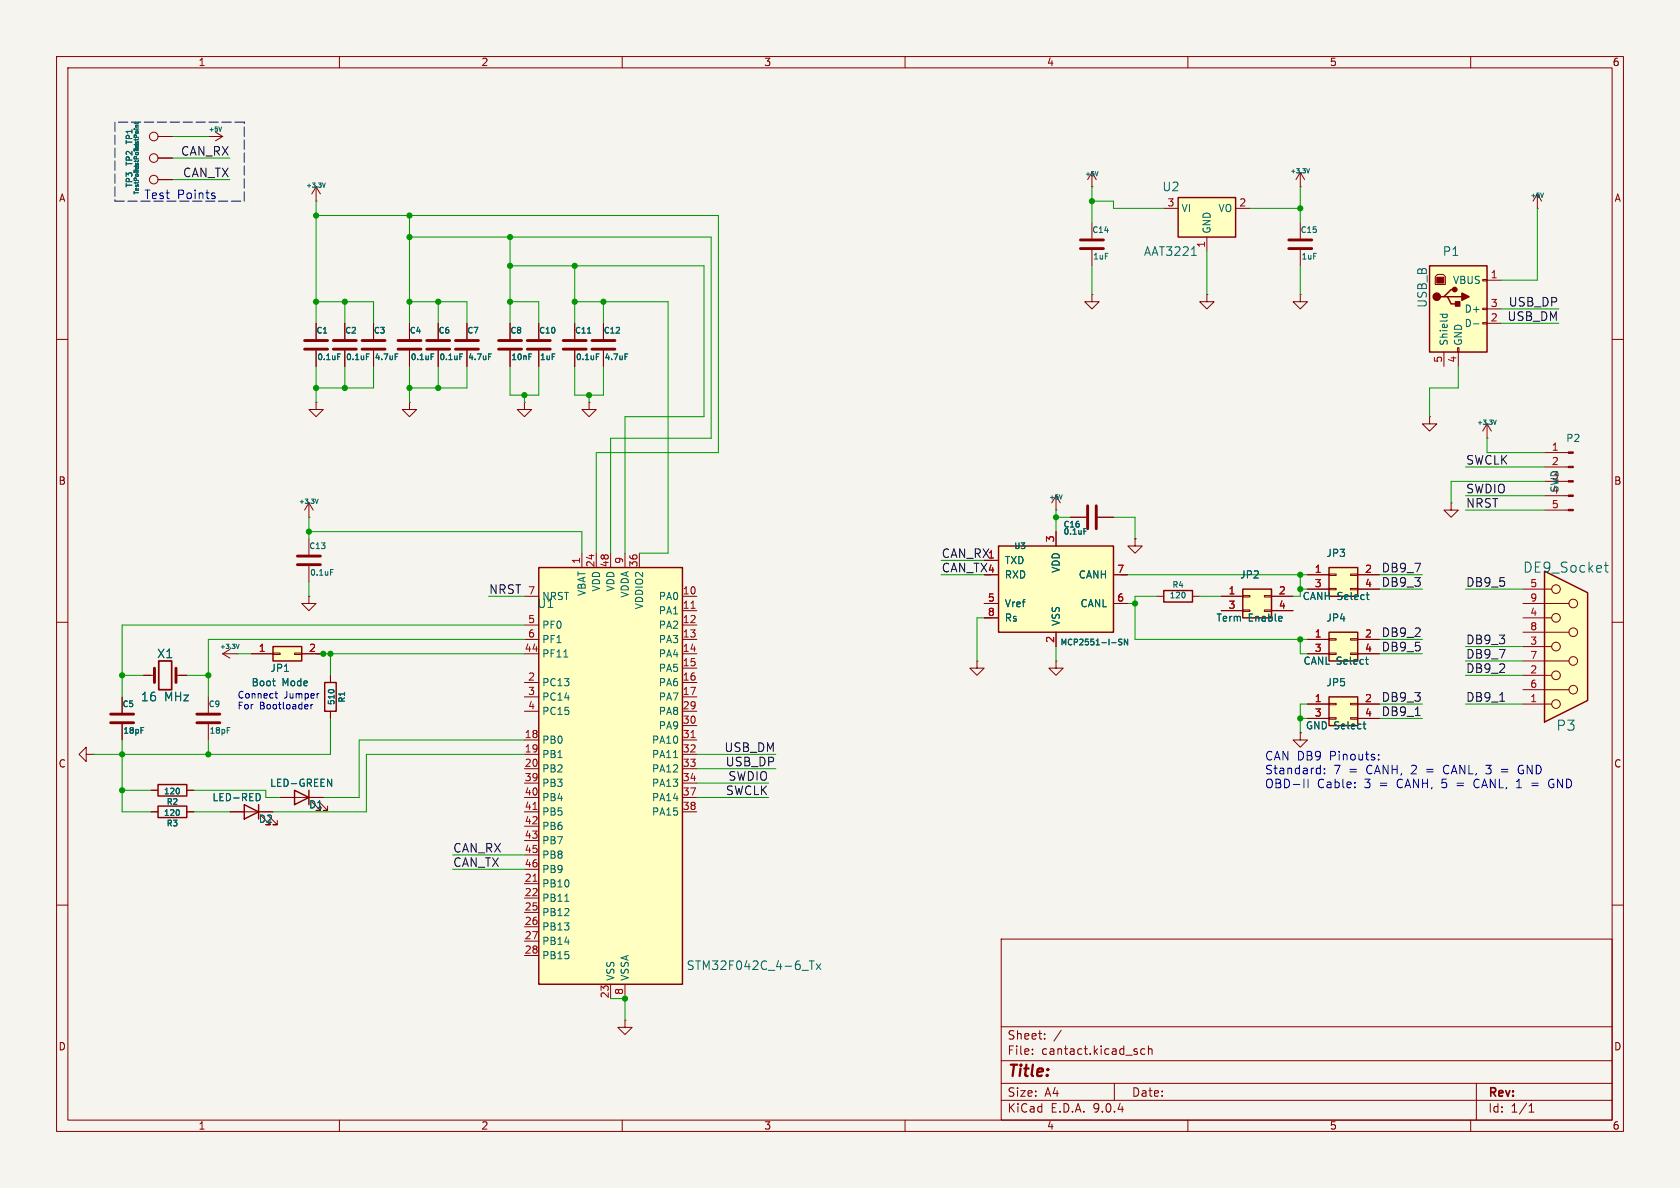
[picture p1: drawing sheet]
<svg xmlns="http://www.w3.org/2000/svg" width="297mm" height="210mm" viewBox="0 0 297 210" stroke-linecap="round" stroke-linejoin="round" font-family="sans-serif">
<path d="M0 0h297v210h-297z" fill="#f5f4ef" stroke="#f5f4ef" stroke-width=".18"/>
<g fill="none" stroke="#840000" stroke-width=".18">
<path d="M10 10h277v190h-277zM12 12h273v186h-273zM60 10v2M110 10v2M160 10v2M210 10v2M260 10v2M10 60h2M285 60h2M10 110h2M285 110h2M10 160h2"/>
<path d="M177 166h108v32h-108zM285 160h2M60 198v2M110 198v2M160 198v2M177 194.5h108M177 191.5h108M177 187.5h108M177 181.5h108M182.5 186.3v.1M182.5 185.5v.1M184.7 183.6v.1"/>
<path d="M184.7 182.8v.1M187.6 182.1l-1.3 2M197 191.5v3M202.4 185.5l-.4-.1-.3 .3v.4l.1 .2h.6M203 185.5l.2-.1 .4 .1 .1 .9M203 184.9v1.5M210 198v2M260 198v2M261 191.5v6.5M270.3 196.6h.9M270.3 195.5l.4-.4v1.5"/>
</g>
<path d="M234.9 111.8h5.1v5h-5.1z" fill="#ffffc2"/>
<path d="M234.9 111.8h5.1v5h-5.1z" fill="none" stroke="#840000" stroke-width=".25"/>
<g fill="none" stroke="#840000" stroke-width=".18">
<path d="M61 57.2v2.7M66 57.2v2.7M82.5 57.2v2.7M90.2 57.2v2.7M95.2 57.2v2.7M101.6 57.2v2.7M106.7 57.2v2.7M61 62v2.8M66 62v2.8M82.5 62v2.8M90.2 62v2.8M92.7 71.1v1.3h1.3l-1.3 1.3-1.3-1.3h1.3"/>
<path d="M92.7 71.1h.1M95.2 62v2.8M101.6 62v2.8M104.1 71.1v1.3h1.3l-1.3 1.3-1.2-1.3h1.2M104.1 71.1h.1M106.7 62v2.8M231.1 113h3.8M231.1 115.6h3.8M234.9 112.9h1.3v.3h-1.3zM234.9 115.4h1.3v.3h-1.3zM238.8 112.9h1.2v.3h-1.2zM238.8 115.4h1.2v.3h-1.2z"/>
<path d="M240 113h3.8M240 115.6h3.8"/>
</g>
<path d="M103.9 58.9h.5M64.8 62.6h.5M69.9 62.6h.4M86.4 62.6h.5M93.5 62.6h.5M105.4 62.6h.5M110.5 62.6h.5M241.4 116.6h.5M241.6 117.4h.3" fill="none" stroke="#006464" stroke-width=".18"/>
<g fill="none" stroke="#840000" stroke-width=".51">
<path d="M58.9 60.2h4.1M58.9 61.7h4.1M64 60.2h4.1M64 61.7h4.1M80.5 60.2h4.1M80.5 61.7h4.1M88.1 60.2h4.1M88.1 61.7h4.1M93.2 60.2h4.1M93.2 61.7h4.1M99.6 60.2h4M99.6 61.7h4"/>
<path d="M104.6 60.2h4.1M104.6 61.7h4.1"/>
</g>
<path d="M273 101l7.7 3.8v19l-7.7 3.8z" fill="#ffffc2"/>
<path d="M273 101l7.7 3.8v19l-7.7 3.8z" fill="none" stroke="#840000" stroke-width=".25"/>
<g fill="none" stroke="#840000" stroke-width=".18">
<path d="M269.2 119.4h5.1M269.2 116.8h8.2M269.2 114.3h5.1M269.2 111.8h8.2M269.2 109.2h5.1M269.2 106.7h8.2M269.2 104.1h5.1M269.2 124.5h5.1M269.2 121.9h8.2"/>
<circle cx="275.1" cy="119.4" r=".76"/>
<circle cx="275.1" cy="114.3" r=".76"/>
<circle cx="275.1" cy="104.1" r=".76"/>
<circle cx="275.1" cy="109.2" r=".76"/>
<circle cx="278.1" cy="116.8" r=".76"/>
<circle cx="278.1" cy="106.7" r=".76"/>
<circle cx="278.1" cy="111.8" r=".76"/>
<circle cx="275.1" cy="124.5" r=".76"/>
<circle cx="278.1" cy="121.9" r=".76"/>
</g>
<path d="M283.6 100h.7M283.9 99.4v1.5l.1 .2h.3" fill="none" stroke="#006464" stroke-width=".18"/>
<path d="M234.9 123.2h5.1v5.1h-5.1z" fill="#ffffc2"/>
<path d="M234.9 123.2h5.1v5.1h-5.1z" fill="none" stroke="#840000" stroke-width=".25"/>
<g fill="none" stroke="#840000" stroke-width=".18">
<path d="M77.5 57.2v2.7M77.5 62v2.8M172.7 116.8v1.3h1.3l-1.3 1.3-1.3-1.3h1.3M172.7 116.8h.1M186.7 116.8v1.3h1.3l-1.3 1.3-1.3-1.3h1.3M186.7 116.8h.1M231.1 124.5h3.8M231.1 127h3.8M234.9 124.3h1.3v.3h-1.3zM234.9 126.9h1.3v.2h-1.3zM238.8 124.3h1.2v.3h-1.2zM238.8 126.9h1.2v.2h-1.2z"/>
<path d="M240 124.5h3.8M240 127h3.8"/>
</g>
<path d="M81.3 62.6h.5M241 128h.5M241.2 128.8h.3" fill="none" stroke="#006464" stroke-width=".18"/>
<path d="M75.4 60.2h4.1M75.4 61.7h4.1" fill="none" stroke="#840000" stroke-width=".51"/>
<path d="M95.2 100.3h25.4v73.7h-25.4z" fill="#ffffc2"/>
<path d="M95.2 100.3h25.4v73.7h-25.4z" fill="none" stroke="#840000" stroke-width=".25"/>
<g fill="none" stroke="#840000" stroke-width=".18">
<path d="M102.9 97.8v2.5M105.4 97.8v2.5M107.9 97.8v2.5M110.5 97.8v2.5M113 97.8v2.5M186.7 90.2h.1M186.7 87.6l-.8 1.3M186.7 87.6l.8 1.3M186.7 87.6v2.6M92.7 105.4h2.5M92.7 110.5h2.5M92.7 113h2.5"/>
<path d="M92.7 115.6h2.5M120.6 105.4h2.6M120.6 110.5h2.6M120.6 113h2.6M120.6 115.6h2.6M120.6 108h2.6M120.6 118.1h2.6M92.7 120.7h2.5M92.7 123.2h2.5M92.7 125.7h2.5M92.7 130.8h2.5M92.7 133.4h2.5"/>
<path d="M92.7 135.9h2.5M92.7 138.4h2.5M120.6 120.7h2.6M120.6 123.2h2.6M120.6 125.7h2.6M120.6 130.8h2.6M120.6 133.4h2.6M120.6 135.9h2.6M120.6 138.4h2.6M120.6 128.3h2.6M92.7 141h2.5M92.7 143.5h2.5"/>
<path d="M92.7 146.1h2.5M92.7 148.6h2.5M92.7 151.1h2.5M92.7 153.7h2.5M92.7 156.2h2.5M92.7 158.8h2.5M120.6 141h2.6M120.6 143.5h2.6M92.7 161.3h2.5M92.7 163.8h2.5M92.7 166.4h2.5M92.7 168.9h2.5"/>
<path d="M107.9 174v2.5M110.5 174v2.5M110.5 180.3v1.3h1.3l-1.3 1.3-1.3-1.3h1.3M110.5 180.3h.1"/>
</g>
<path d="M187.8 87.5l-.3 .7M99.7 116.1h.7M119.1 133.9h.7M99.8 159.3h.8M143.1 169.9h.8M143.5 169.9v1.5M144.3 170.4l.8 1M145.1 170.4l-.8 1" fill="none" stroke="#006464" stroke-width=".18"/>
<path d="M122.2 107.5h.7M122.2 130.4h.7M94.2 143.1h.7M94.2 155.8h.7" fill="none" stroke="#a90000" stroke-width=".18"/>
<path d="M176.5 96.5h20.3v15.3h-20.3z" fill="#ffffc2"/>
<path d="M176.5 96.5h20.3v15.3h-20.3z" fill="none" stroke="#840000" stroke-width=".25"/>
<path d="M174 99.1h2.5M186.7 94v2.5M189.2 91.4h2.8M194.1 91.4h2.7M174 101.6h2.5M174 106.7h2.5M174 109.2h2.5M186.7 111.8v2.5M196.8 101.6h2.6M196.8 106.7h2.6" fill="none" stroke="#840000" stroke-width=".18"/>
<path d="M191.6 93.4h.5M198.3 113h-.3l-.2 .2 .1 .2 .4 .2v.3l-.5 .1M199.4 113v1l-.6-1v1" fill="none" stroke="#006464" stroke-width=".18"/>
<path d="M192.3 89.4v4.1M193.8 89.4v4.1" fill="none" stroke="#840000" stroke-width=".51"/>
<path d="M234.9 100.3h5.1v5.1h-5.1z" fill="#ffffc2"/>
<path d="M205.7 104.4h5.1v2h-5.1zM234.9 100.3h5.1v5.1h-5.1zM27.9 138.7h5.1v2h-5.1zM52.1 139.7l2.5 1.3-2.5 1.2zM54.6 139.7v2.5M57.4 120.7h2v5h-2zM27.9 142.5h5.1v2h-5.1z" fill="none" stroke="#840000" stroke-width=".25"/>
<g fill="none" stroke="#840000" stroke-width=".18">
<path d="M27.9 24.1h2.6M27.9 31.8h2.6M27.9 27.9h2.6M36.8 24.1h.1M36.8 24.1h2.6M38.1 23.4l1.3 .7M39.4 24.1l-1.3 .8M55.9 35.6h.1M55.9 33l-.8 1.3M55.9 33l.7 1.3M55.9 33v2.6M252.7 73.7v1.2h1.3l-1.3 1.3-1.2-1.3h1.2"/>
<path d="M252.7 73.7h.1M200.7 95.3v1.2h1.2l-1.2 1.3-1.3-1.3h1.3M200.7 95.3h.1M39.4 115.6l1.2 .7M39.4 115.6h2.5M40.6 114.8l-1.2 .8M41.9 115.6h.1M58.4 119.4v1.3M204.5 105.4h1.2M210.8 105.4h1.3M231.1 101.6h3.8M231.1 104.1h3.8"/>
<path d="M234.9 101.5h1.3v.2h-1.3zM234.9 104h1.3v.3h-1.3zM238.8 101.5h1.2v.2h-1.2zM238.8 104h1.2v.3h-1.2zM240 101.6h3.8M240 104.1h3.8M15.2 133.4v-1.3l-1.2 1.3 1.2 1.2v-1.2h1.3M16.5 133.4h.1M21.6 123.2v2.8M21.6 128v2.8M26.7 139.7h1.2M33 139.7h1.3"/>
<path d="M36.8 123.2v2.8M36.8 128v2.8M58.4 125.7v1.3M229.9 129.5v1.3h1.2l-1.2 1.3-1.3-1.3h1.3M229.9 129.5h.1M26.7 143.5h1.2M33 143.5h1.3M49.5 141h7.6M56.4 141.7l1.5 1.6h-.8h.8v-.8"/>
<circle cx="27.2" cy="31.7" r=".76"/>
<circle cx="27.2" cy="27.9" r=".76"/>
<circle cx="27.2" cy="24.1" r=".76"/>
</g>
<g fill="none" stroke="#006464" stroke-width=".18">
<path d="M23.7 28.1h.8M24 21.6v.3M24.1 29.2l.2-.4 .2 .2-.1 .2M24.1 29.5l.1 .3M24.1 27.7v.4M24.4 29.5l.1 .2M24.5 29.2l-.1 .2h-.7M24.5 21.6l-.1 .2h-.7M24.5 28.3l-.1 .2h-.7M24.5 27.2l-.2 .2-.3-.1M39.2 22.4l-.3 .8M57 32.3l.3 .8 .2-.8"/>
<path d="M41.8 113.9l.2 .7 .3-.7M209.5 104.9v.6M241.5 105.1h.5M241.8 105.9l.2 .1M24.9 128.6h.5M31.7 139.5v.6M40.2 128.6h.5M57.9 137.7l.7 1.3v-1.3M58.2 122h.7M31.7 143.3v.7"/>
</g>
<path d="M19.6 126.2h4M19.6 127.8h4M34.8 126.2h4.1M34.8 127.8h4.1" fill="none" stroke="#840000" stroke-width=".51"/>
<path d="M48.3 114.3h5v2.5h-5z" fill="#ffffc2"/>
<path d="M48.3 114.3h5v2.5h-5zM43.2 142.2l2.5 1.3-2.5 1.3zM45.7 142.2v2.6" fill="none" stroke="#840000" stroke-width=".25"/>
<g fill="none" stroke="#840000" stroke-width=".18">
<path d="M229.9 33h.1M229.9 30.5l-.8 1.3M229.9 30.5l.7 1.3M229.9 30.5v2.5M55.9 57.2v2.7M72.4 57.2v2.7M55.9 71.1v1.3h1.2l-1.2 1.3-1.3-1.3h1.3M55.9 71.1h.1M55.9 62v2.8M72.4 71.1v1.3h1.3l-1.3 1.3-1.3-1.3h1.3M72.4 71.1h.1M72.4 62v2.8"/>
<path d="M54.6 91.4h.1M54.6 88.9l-.8 1.3M54.6 88.9l.8 1.3M54.6 88.9v2.5M54.6 95.3v2.7M25.4 119.4h1.9M31.1 119.4h1.9M44.4 115.6h3.9M48.3 115.4h1.2v.3h-1.2zM52.1 115.4h1.2v.3h-1.2zM53.3 115.6h3.8M54.6 105.4v1.3h1.3l-1.3 1.3-1.3-1.3h1.3"/>
<path d="M54.6 105.4h.1M54.6 100.1v2.8M40.6 143.5h7.7M47.5 144.3l1.5 1.5h-.7h.7v-.8"/>
</g>
<path d="M231 29.8l.2 .8 .3-.8M59.7 62.6h.5M76.2 62.6h.5M55.7 88.2l.3 .8 .2-.8M58.4 100.7h.5M48.2 120.4h.5M48.5 121.2h.2M45.6 140.3a.68 .68 0 0 1 .4 .6 .68 .68 0 0 1-.4 .6" fill="none" stroke="#006464" stroke-width=".18"/>
<path d="M53.8 60.2h4.1M53.8 61.7h4.1M70.4 60.2h4M70.4 61.7h4M52.6 98.3h4M52.6 99.8h4M27.3 118.1v2.6M31.1 118.1v2.6" fill="none" stroke="#840000" stroke-width=".51"/>
<path d="M28.1 116.8h2.3v5.1h-2.3z" fill="none" stroke="#840000" stroke-width=".3"/>
<path d="M208.3 34.9h10.1v7h-10.1z" fill="#ffffc2"/>
<path d="M208.3 34.9h10.1v7h-10.1z" fill="none" stroke="#840000" stroke-width=".25"/>
<path d="M205.7 36.8h2.6M218.4 36.8h2.6M271.8 36.8h.1M271.8 34.3l-.8 1.3M271.8 34.3l.7 1.3M271.8 34.3v2.5M213.4 52.1v1.2h1.2l-1.2 1.3-1.3-1.3h1.3M213.4 52.1h.1M213.4 41.9v2.6M229.9 52.1v1.2h1.2l-1.2 1.3-1.3-1.3h1.3M229.9 52.1h.1" fill="none" stroke="#840000" stroke-width=".18"/>
<path d="M272.9 34.1l-.3 .8M210.6 45.1h.9" fill="none" stroke="#006464" stroke-width=".18"/>
<path d="M252.7 47h10.2v15.2h-10.2z" fill="#ffffc2"/>
<path d="M252.7 47h10.2v15.2h-10.2zM255.3 52.5h.6l.6 1.2h1.3M255.9 52.5h2.5M257.2 51.2h-.7l-1.2 1.3h-.7" fill="none" stroke="#840000" stroke-width=".25"/>
<g fill="none" stroke="#840000" stroke-width=".18">
<path d="M193 33h.1M193 30.5l-.7 1.3M193 30.5l.8 1.3M193 30.5v2.5M253.7 48.9l.4-.4h1l.4 .4v1.4h-1.8zM262.1 49.4h.8v.3h-.8zM262.1 54.5h.8v.2h-.8zM262.1 57h.8v.3h-.8zM262.9 49.5h2.5M262.9 54.6h2.5M262.9 57.2h2.5M255.3 62.2v2.6"/>
<path d="M257.7 61.5h.2v.7h-.2zM257.8 62.2v2.6M262.9 77.5h.1M262.9 74.9l-.8 1.3M262.9 74.9l.8 1.3M262.9 74.9v2.6M273 80h4.3M273 82.6h4.3M273 85.1h4.3M273 87.6h4.3M273 90.2h4.3"/>
</g>
<g fill="#840000" stroke="#840000" stroke-width=".18">
<path d="M254 49h1.3v1h-1.3z"/>
<path d="M277.3 79.9h.8v.2h-.8z"/>
<path d="M277.3 82.4h.8v.3h-.8z"/>
<path d="M277.3 85h.8v.2h-.8z"/>
<path d="M277.3 87.5h.8v.3h-.8z"/>
<path d="M277.3 90h.8v.3h-.8z"/>
</g>
<g fill="#840000" stroke="#840000" stroke-width=".25">
<path d="M257.3 53.3h.8v.8h-.8z"/>
<path d="M258.4 51.8l1.3 .7-1.3 .6z"/>
<circle cx="254" cy="52.5" r=".63"/>
<circle cx="257.2" cy="51.2" r=".38"/>
</g>
<path d="M194.1 30.3l-.2 .8M254.6 55.6h1.2M255.1 55.6l-.1 .3M255.8 55.6v.3M260.5 57.2h1M264 74.3l.3 .7 .2-.7M275.4 85.4l-1.2 .3" fill="none" stroke="#006464" stroke-width=".18"/>
<path d="M219.7 104.1h5.1v5.1h-5.1z" fill="#ffffc2"/>
<path d="M219.7 104.1h5.1v5.1h-5.1z" fill="none" stroke="#840000" stroke-width=".25"/>
<g fill="none" stroke="#840000" stroke-width=".18">
<path d="M27.9 24.1h2.6M27.9 27.9h2.6M27.9 31.8h2.6M193 39.4v2.8M229.9 39.4v2.8M55.9 57.2v2.7M61 57.2v2.7M66 57.2v2.7M72.4 57.2v2.7M77.5 57.2v2.7M82.5 57.2v2.7M90.2 57.2v2.7"/>
<path d="M95.2 57.2v2.7M101.6 57.2v2.7M106.7 57.2v2.7M193 52.1v1.2h1.3l-1.3 1.3-1.2-1.3h1.2M193 52.1h.1M193 44.2v2.8M229.9 44.2v2.8M55.9 62v2.8M61 62v2.8M66 62v2.8M72.4 62v2.8M77.5 62v2.8"/>
<path d="M82.5 62v2.8M90.2 62v2.8M95.2 62v2.8M101.6 62v2.8M106.7 62v2.8M174 99.1h2.5M186.7 94v2.5M189.2 91.4h2.8M194.1 91.4h2.7M200.7 95.3h.1M256.5 88.9v1.3h1.3l-1.3 1.2-1.2-1.2h1.2M256.5 88.9h.1"/>
<path d="M25.4 119.4h1.3M31.7 119.4h1.3M44.4 115.6h3.9M53.3 115.6h3.8M58.4 119.4v1.3M174 101.6h2.5M174 106.7h2.5M174 109.2h2.5M186.7 111.8v2.5M196.8 101.6h2.6M196.8 106.7h2.6M215.9 105.4h3.8"/>
<path d="M215.9 108h3.8M219.7 105.3h1.3v.2h-1.3zM219.7 107.8h1.3v.3h-1.3zM223.5 105.3h1.3v.2h-1.3zM223.5 107.8h1.3v.3h-1.3zM224.8 105.4h3.8M224.8 108h3.8M231.1 101.6h3.8M231.1 104.1h3.8M231.1 113h3.8M231.1 115.6h3.8M240 101.6h3.8"/>
<path d="M240 104.1h3.8M240 113h3.8M240 115.6h3.8M21.6 123.2v2.8M21.6 128v2.8M26.7 139.7h1.2M33 139.7h1.3M58.4 125.7v1.3M229.9 129.5h.1M231.1 124.5h3.8M231.1 127h3.8M240 124.5h3.8"/>
<path d="M240 127h3.8M26.7 143.5h1.2M33 143.5h1.3M40.6 143.5h2.6M45.7 143.5h2.6M49.5 141h2.6M54.6 141h2.5"/>
</g>
<path d="M191 42.4h4.1M191 43.9h4.1M227.8 42.4h4.1M227.8 43.9h4.1" fill="none" stroke="#840000" stroke-width=".51"/>
<path d="M250.2 126.5h.9M265.1 124h.9" fill="none" stroke="#0f0f0f" stroke-width=".18"/>
<path d="M20.3 21.6v14M20.3 35.6h22.9M43.2 21.6h-22.9M43.2 35.6v-14" fill="none" stroke="#0000c2" stroke-width=".18" stroke-dasharray="1.7 .6"/>
<g fill="none" stroke="#009600" stroke-width=".18">
<path d="M30.5 27.9h10.1M30.5 24.1h6.3M30.5 31.8h10.1M55.9 35.6v21.6M55.9 38.1h71.1v41.9h-21.6v17.8M72.4 38.1v19.1M193 33v6.4M193 35.6h3.8v1.2h8.9M221 36.8h8.9M229.9 33v6.4M271.8 36.8v12.7h-6.4M55.9 53.3h10.1v3.9"/>
<path d="M61 53.3v3.9M72.4 53.3h10.1v3.9M72.4 41.9h53.3v35.6h-17.8v20.3M77.5 53.3v3.9M90.2 53.3h5v3.9M90.2 41.9v15.3M90.2 47h34.3v26.7h-14v24.1M101.6 47v10.2M101.6 53.3h16.5v44.5h-5.1M106.7 53.3v3.9M193 47v5.1M213.4 44.5v7.6"/>
<path d="M229.9 47v5.1M265.4 54.6h10.2M265.4 57.2h10.2M55.9 64.8v6.3M61 64.8v3.8M66 64.8v3.8h-10.1M72.4 64.8v6.3M77.5 64.8v3.8M82.5 64.8v3.8h-10.1M90.2 64.8v5.1h5v-5.1M92.7 69.9v1.2M101.6 64.8v5.1h5.1v-5.1"/>
<path d="M104.1 69.9v1.2M257.8 64.8v3.8h-5.1v5.1M262.9 77.5v2.5h10.1M54.6 91.4v3.9M54.6 94h48.3v3.8M166.4 99.1h8.9M186.7 90.2v3.8M186.7 91.4h2.5M196.8 91.4h3.9v3.9M259.1 82.6h13.9M259.1 87.6h13.9M259.1 90.2h13.9"/>
<path d="M273 85.1h-16.5v3.8M21.6 119.4h3.8M33 119.4h3.8M41.9 115.6h2.5M54.6 102.9v2.5M55.9 115.6h36.8M58.4 115.6v3.8M86.4 105.4h6.3M92.7 110.5h-71.1v12.7M92.7 113h-55.9v10.2M166.4 101.6h8.9M175.3 109.2h-2.6v7.6"/>
<path d="M186.7 114.3v2.5M198.1 101.6h33M198.1 106.7h2.6M204.5 105.4h-3.8v7.6h30.4M212.1 105.4h3.8M229.9 101.6v3.8h-1.3M229.9 113v2.6h1.2M229.9 104.1h1.2M243.8 113h7.7M243.8 115.6h7.7M243.8 101.6h7.7M243.8 104.1h7.7"/>
<path d="M259.1 119.4h10.1M259.1 114.3h10.1M259.1 104.1h10.1M259.1 116.8h10.1M21.6 130.8v12.7h5.1M21.6 139.7h5.1M34.3 139.7h12.7v1.3h2.5M36.8 130.8v2.6M58.4 127v6.4h-41.9M92.7 130.8h-29.2v10.2h-6.4M92.7 133.4h-27.9v10.1h-16.5M123.2 133.4h14"/>
<path d="M123.2 135.9h14M123.2 138.4h12.7M229.9 127h1.2M231.1 124.5h-1.2v5M243.8 124.5h7.7M243.8 127h7.7M259.1 124.5h10.1M34.3 143.5h6.3M80 153.7h12.7M80 151.1h12.7M123.2 141h12.7M107.9 176.5h2.6v3.8"/>
</g>
<g fill="none" stroke="#0000c2" stroke-width=".18">
<path d="M37.8 34.6l.3 .2-.3 .3M37.8 34.1l.2 .1M48.6 122.6h.5M48.8 122.2v1l.3 .2M55 124.5v.8M55.3 124.5l-.3 .3M56.3 122.6h.1M231.2 137.7v1.6M233.3 135.8l.1 .1M233.4 135.3v1.5M233.4 136.7l-.1 .1M234.1 136.7v.1"/>
<path d="M234.1 135.9v.1M239.5 138.3v.2M239.5 139.1v.2M243.7 134.2v.1M243.7 133.4v.2M260.6 138.1v.8M265.4 136h1.2M265.4 136.4h1.2M268.9 135.3a.82 .82 0 0 0-.5 .7 .82 .82 0 0 0 .5 .8M270.8 138.5h1.2M270.8 138.9h1.2M274.3 137.7a.82 .82 0 0 0-.5 .8 .82 .82 0 0 0 .5 .8"/>
</g>
<g fill="none" stroke="#006464" stroke-width=".18">
<path d="M23.7 28.1h.8M24 21.6v.3M24.1 29.2l.2-.4 .2 .2-.1 .2M24.1 29.5l.1 .3M24.1 27.7v.4M24.4 29.5l.1 .2M24.5 21.6l-.1 .2h-.7M24.5 28.3l-.1 .2h-.7M24.5 29.2l-.1 .2h-.7M24.5 27.2l-.2 .2-.3-.1M103.9 58.9h.5M59.7 62.6h.5"/>
<path d="M64.8 62.6h.5M69.9 62.6h.4M76.2 62.6h.5M81.3 62.6h.5M86.4 62.6h.5M93.5 62.6h.5M105.4 62.6h.5M110.5 62.6h.5M191.6 93.4h.5M198.3 113h-.3l-.2 .2 .1 .2 .4 .2v.3l-.5 .1M199.4 113v1l-.6-1v1M241.4 116.6h.5"/>
<path d="M241.5 105.1h.5M241.6 117.4h.3M241.8 105.9l.2 .1M24.9 128.6h.5M31.7 139.5v.6M48.2 120.4h.5M48.5 121.2h.2M57.9 137.7l.7 1.3v-1.3M58.2 122h.7M241 128h.5M241.2 128.8h.3M31.7 143.3v.7"/>
<path d="M45.6 140.3a.68 .68 0 0 1 .4 .6 .68 .68 0 0 1-.4 .6"/>
</g>
<g fill="#009600" stroke="#009600" stroke-width=".18">
<circle cx="193" cy="35.6" r=".46"/>
<circle cx="229.9" cy="36.8" r=".46"/>
<circle cx="229.9" cy="101.6" r=".46"/>
<circle cx="229.9" cy="104.1" r=".46"/>
<circle cx="200.7" cy="106.7" r=".46"/>
<circle cx="229.9" cy="127" r=".46"/>
<circle cx="186.7" cy="91.4" r=".46"/>
<circle cx="110.5" cy="176.5" r=".46"/>
<circle cx="229.9" cy="113" r=".46"/>
<circle cx="90.2" cy="47" r=".46"/>
<circle cx="90.2" cy="41.9" r=".46"/>
<circle cx="101.6" cy="53.3" r=".46"/>
<circle cx="106.7" cy="53.3" r=".46"/>
<circle cx="101.6" cy="47" r=".46"/>
<circle cx="92.7" cy="69.9" r=".46"/>
<circle cx="104.1" cy="69.9" r=".46"/>
<circle cx="77.5" cy="68.6" r=".46"/>
<circle cx="90.2" cy="53.3" r=".46"/>
<circle cx="77.5" cy="53.3" r=".46"/>
<circle cx="72.4" cy="53.3" r=".46"/>
<circle cx="61" cy="68.6" r=".46"/>
<circle cx="36.8" cy="119.4" r=".46"/>
<circle cx="54.6" cy="94" r=".46"/>
<circle cx="55.9" cy="68.6" r=".46"/>
<circle cx="72.4" cy="68.6" r=".46"/>
<circle cx="58.4" cy="115.6" r=".46"/>
<circle cx="57.1" cy="115.6" r=".46"/>
<circle cx="55.9" cy="53.3" r=".46"/>
<circle cx="21.6" cy="119.4" r=".46"/>
<circle cx="36.8" cy="133.4" r=".46"/>
<circle cx="21.6" cy="139.7" r=".46"/>
<circle cx="21.6" cy="133.4" r=".46"/>
<circle cx="61" cy="53.3" r=".46"/>
<circle cx="72.4" cy="41.9" r=".46"/>
<circle cx="72.4" cy="38.1" r=".46"/>
<circle cx="55.9" cy="38.1" r=".46"/>
</g>
<text font-size="2.8" fill="#840000" x="178" y="190.9">Title:</text>
<g font-size="2.5" fill="#006464">
<text x="269.2" y="101.4">DE9_Socket</text>
<text x="275.1" y="129.4">P3</text>
</g>
<g font-size="2.1" fill="#0f0f0f">
<text x="31.9" y="27.6">CAN_RX</text>
<text x="32.3" y="31.4">CAN_TX</text>
<text x="266.4" y="56.8">USB_DM</text>
<text x="266.7" y="54.3">USB_DP</text>
<text x="259.1" y="82.2">SWCLK</text>
<text x="259.1" y="87.3">SWDIO</text>
<text x="259.1" y="89.9">NRST</text>
<text x="166.4" y="101.3">CAN_TX</text>
<text x="166.4" y="98.7">CAN_RX</text>
<text x="244.2" y="101.3">DB9_7</text>
<text x="86.4" y="105.1">NRST</text>
<text x="244.2" y="103.8">DB9_3</text>
<text x="259.1" y="103.8">DB9_5</text>
<text x="244.2" y="112.7">DB9_2</text>
<text x="259.1" y="114">DB9_3</text>
<text x="244.2" y="115.3">DB9_5</text>
<text x="259.1" y="116.5">DB9_7</text>
<text x="259.1" y="119.1">DB9_2</text>
<text x="244.2" y="124.1">DB9_3</text>
<text x="259.1" y="124.1">DB9_1</text>
<text x="244.2" y="126.7">DB9_1</text>
<text x="128" y="133">USB_DM</text>
<text x="128.2" y="135.6">USB_DP</text>
<text x="128.3" y="140.7">SWCLK</text>
<text x="128.7" y="138.1">SWDIO</text>
<text x="80" y="153.4">CAN_TX</text>
<text x="80" y="150.8">CAN_RX</text>
</g>
<g font-size="2.1" fill="#0000c2">
<text x="25.4" y="35.3">Test</text>
<text x="31.3" y="35.3">Points</text>
<text x="223.5" y="134.5">CAN DB9</text>
<text x="223.5" y="137">Standard:</text>
<text x="235.1" y="134.5">Pinouts:</text>
<text x="235.7" y="137">7</text>
<text x="238.5" y="137">=</text>
<text x="241.7" y="137">CANH, 2</text>
<text x="252.5" y="137">=</text>
<text x="255.7" y="137">CANL, 3</text>
<text x="269.4" y="137">GND</text>
<text x="223.5" y="139.5">OBD-II</text>
<text x="232.8" y="139.5">Cable:</text>
<text x="241.2" y="139.5">3</text>
<text x="244" y="139.5">=</text>
<text x="247.2" y="139.5">CANH, 5</text>
<text x="258" y="139.5">=</text>
<text x="261.2" y="139.5">CANL, 1</text>
<text x="274.9" y="139.5">GND</text>
</g>
<g font-size="2.1" fill="#006464">
<text x="205.4" y="34">U2</text>
<text x="202.1" y="45.4">AAT3221</text>
<text x="255" y="45.4">P1</text>
<text x="252.5" y="54.5" transform="rotate(-90 252.5 54.5)">USB_B</text>
<text x="94.9" y="107.7">U1</text>
<text x="27.7" y="116.6">X1</text>
<text x="24.8" y="124.2">16</text>
<text x="29" y="124.2">MHz</text>
<text x="121.3" y="171.7">STM32F042C_4-6_Tx</text>
</g>
<g font-size="2.1" fill="#840000">
<text x="178" y="184">Sheet:</text>
<text x="178" y="186.7">File:</text>
<text x="184.1" y="186.7">cantact.kicad_sch</text>
<text x="178" y="196.9">KiCad</text>
<text x="178" y="194.1">Size:</text>
<text x="184.7" y="194.1">A4</text>
<text x="185.7" y="196.9">E.D.A.</text>
<text x="193.3" y="196.9">9.0.4</text>
<text x="200" y="194.1">Date:</text>
<text x="263" y="194.3">Rev:</text>
<text x="263" y="196.9">Id:</text>
<text x="267.1" y="196.9">1/1</text>
</g>
<g font-size="1.8" fill="#840000">
<text x="35" y="11.9">1</text>
<text x="85" y="11.9">2</text>
<text x="135" y="11.9">3</text>
<text x="185" y="11.9">4</text>
<text x="235" y="11.9">5</text>
<text x="285" y="11.9">6</text>
<text x="10.3" y="35.9">A</text>
<text x="285.3" y="35.9">A</text>
<text x="10.3" y="85.9">B</text>
<text x="285.3" y="85.9">B</text>
<text x="10.3" y="135.9">C</text>
<text x="285.3" y="135.9">C</text>
<text x="10.3" y="185.9">D</text>
<text x="285.3" y="185.9">D</text>
<text x="35" y="199.9">1</text>
<text x="85" y="199.9">2</text>
<text x="135" y="199.9">3</text>
<text x="185" y="199.9">4</text>
<text x="235" y="199.9">5</text>
<text x="285" y="199.9">6</text>
</g>
<g font-size="1.8" fill="#a90000">
<text x="206.3" y="36.6">3</text>
<text x="219" y="36.6">2</text>
<text x="213.1" y="43.9" transform="rotate(-90 213.1 43.9)">1</text>
<text x="263.5" y="49.3">1</text>
<text x="263.5" y="54.4">3</text>
<text x="263.5" y="56.9">2</text>
<text x="255" y="64.2" transform="rotate(-90 255 64.2)">5</text>
<text x="257.6" y="64.2" transform="rotate(-90 257.6 64.2)">4</text>
<text x="274.2" y="79.8">1</text>
<text x="274.2" y="82.3">2</text>
<text x="274.2" y="89.9">5</text>
<text x="186.4" y="96" transform="rotate(-90 186.4 96)">3</text>
<text x="102.6" y="99.8" transform="rotate(-90 102.6 99.8)">1</text>
<text x="105.2" y="100.4" transform="rotate(-90 105.2 100.4)">24</text>
<text x="107.7" y="100.4" transform="rotate(-90 107.7 100.4)">48</text>
<text x="110.2" y="99.8" transform="rotate(-90 110.2 99.8)">9</text>
<text x="112.8" y="100.4" transform="rotate(-90 112.8 100.4)">36</text>
<text x="174.6" y="98.8">1</text>
<text x="174.6" y="101.3">4</text>
<text x="197.4" y="101.3">7</text>
<text x="232.3" y="101.3">1</text>
<text x="241.2" y="101.3">2</text>
<text x="93.3" y="105.2">7</text>
<text x="120.6" y="105.2">10</text>
<text x="120.6" y="107.7">11</text>
<text x="174.6" y="106.4">5</text>
<text x="197.4" y="106.4">6</text>
<text x="217.1" y="105.2">1</text>
<text x="217.1" y="107.7">3</text>
<text x="226" y="105.2">2</text>
<text x="226" y="107.7">4</text>
<text x="232.3" y="103.9">3</text>
<text x="241.2" y="103.9">4</text>
<text x="270.4" y="106.4">9</text>
<text x="270.4" y="103.9">5</text>
<text x="93.3" y="110.2">5</text>
<text x="93.3" y="112.8">6</text>
<text x="120.6" y="110.2">12</text>
<text x="120.6" y="112.8">13</text>
<text x="174.6" y="109">8</text>
<text x="186.4" y="113.7" transform="rotate(-90 186.4 113.7)">2</text>
<text x="232.3" y="112.8">1</text>
<text x="241.2" y="112.8">2</text>
<text x="270.4" y="111.5">8</text>
<text x="270.4" y="109">4</text>
<text x="45.6" y="115.3">1</text>
<text x="54.5" y="115.3">2</text>
<text x="92.7" y="115.3">44</text>
<text x="120.6" y="115.3">14</text>
<text x="120.6" y="117.9">15</text>
<text x="232.3" y="115.3">3</text>
<text x="241.2" y="115.3">4</text>
<text x="270.4" y="119.1">2</text>
<text x="270.4" y="116.6">7</text>
<text x="270.4" y="114">3</text>
<text x="93.3" y="120.4">2</text>
<text x="93.3" y="122.9">3</text>
<text x="93.3" y="125.5">4</text>
<text x="120.6" y="120.4">16</text>
<text x="120.6" y="122.9">17</text>
<text x="120.6" y="125.5">29</text>
<text x="232.3" y="124.2">1</text>
<text x="241.2" y="124.2">2</text>
<text x="270.4" y="124.2">1</text>
<text x="270.4" y="121.7">6</text>
<text x="92.7" y="130.6">18</text>
<text x="120.6" y="128">30</text>
<text x="120.6" y="130.6">31</text>
<text x="232.3" y="126.7">3</text>
<text x="241.2" y="126.7">4</text>
<text x="92.7" y="133.1">19</text>
<text x="92.7" y="135.6">20</text>
<text x="120.6" y="133.1">32</text>
<text x="120.6" y="135.6">33</text>
<text x="92.7" y="138.2">39</text>
<text x="92.7" y="140.7">40</text>
<text x="92.7" y="143.3">41</text>
<text x="120.6" y="138.2">34</text>
<text x="120.6" y="140.7">37</text>
<text x="120.6" y="143.3">38</text>
<text x="92.7" y="145.8">42</text>
<text x="92.7" y="148.3">43</text>
<text x="92.7" y="150.9">45</text>
<text x="92.7" y="153.4">46</text>
<text x="92.7" y="156">21</text>
<text x="92.7" y="158.5">22</text>
<text x="92.7" y="161">25</text>
<text x="92.7" y="163.6">26</text>
<text x="92.7" y="166.1">27</text>
<text x="92.7" y="168.7">28</text>
<text x="107.7" y="176.6" transform="rotate(-90 107.7 176.6)">23</text>
<text x="110.2" y="176" transform="rotate(-90 110.2 176)">8</text>
</g>
<g font-size="1.8" fill="#006464">
<text x="208.8" y="37.7">VI</text>
<text x="214.2" y="41.4" transform="rotate(-90 214.2 41.4)">GND</text>
<text x="215.3" y="37.7">VO</text>
<text x="256.8" y="50.4">VBUS</text>
<text x="258.8" y="55.5">D+</text>
<text x="258.8" y="58">D-</text>
<text x="256.1" y="61.2" transform="rotate(-90 256.1 61.2)">Shield</text>
<text x="258.7" y="61.2" transform="rotate(-90 258.7 61.2)">GND</text>
<text x="276.8" y="78.3">P2</text>
<text x="274.2" y="84.8">3</text>
<text x="274.2" y="87.4">4</text>
<text x="177.5" y="99.9">TXD</text>
<text x="187.6" y="101.4" transform="rotate(-90 187.6 101.4)">VDD</text>
<text x="234.4" y="98.7">JP3</text>
<text x="95.8" y="106.3">NRST</text>
<text x="103.7" y="105.5" transform="rotate(-90 103.7 105.5)">VBAT</text>
<text x="106.3" y="104.7" transform="rotate(-90 106.3 104.7)">VDD</text>
<text x="108.8" y="104.7" transform="rotate(-90 108.8 104.7)">VDD</text>
<text x="111.4" y="105.8" transform="rotate(-90 111.4 105.8)">VDDA</text>
<text x="113.9" y="107.8" transform="rotate(-90 113.9 107.8)">VDDIO2</text>
<text x="116.4" y="106.3">PA0</text>
<text x="177.5" y="102.5">RXD</text>
<text x="177.5" y="107.5">Vref</text>
<text x="190.6" y="102.5">CANH</text>
<text x="190.9" y="107.5">CANL</text>
<text x="219.2" y="102.5">JP2</text>
<text x="230.2" y="106.3">CANH Select</text>
<text x="95.8" y="111.4">PF0</text>
<text x="95.8" y="113.9">PF1</text>
<text x="116.4" y="108.8">PA1</text>
<text x="116.4" y="111.4">PA2</text>
<text x="116.4" y="113.9">PA3</text>
<text x="177.5" y="110.1">Rs</text>
<text x="187.6" y="110.7" transform="rotate(-90 187.6 110.7)">VSS</text>
<text x="215" y="110.1">Term</text>
<text x="220.7" y="110.1">Enable</text>
<text x="234.4" y="110.1">JP4</text>
<text x="47.7" y="119">JP1</text>
<text x="95.8" y="116.4">PF11</text>
<text x="116.4" y="116.4">PA4</text>
<text x="116.4" y="119">PA5</text>
<text x="230.3" y="117.7">CANL Select</text>
<text x="44.4" y="121.5">Boot</text>
<text x="49.8" y="121.5">Mode</text>
<text x="95.8" y="121.5">PC13</text>
<text x="95.8" y="124.1">PC14</text>
<text x="116.4" y="121.5">PA6</text>
<text x="116.4" y="124.1">PA7</text>
<text x="234.4" y="121.5">JP5</text>
<text x="95.8" y="126.6">PC15</text>
<text x="95.8" y="131.7">PB0</text>
<text x="115.2" y="131.7">PA10</text>
<text x="116.4" y="126.6">PA8</text>
<text x="116.4" y="129.1">PA9</text>
<text x="230.8" y="129.1">GND Select</text>
<text x="95.8" y="134.2">PB1</text>
<text x="95.8" y="136.8">PB2</text>
<text x="115.2" y="134.2">PA11</text>
<text x="115.2" y="136.8">PA12</text>
<text x="37.5" y="141.8">LED-RED</text>
<text x="47.6" y="139.3">LED-GREEN</text>
<text x="54.5" y="143.1">D1</text>
<text x="95.8" y="139.3">PB3</text>
<text x="95.8" y="141.8">PB4</text>
<text x="115.2" y="139.3">PA13</text>
<text x="115.2" y="141.8">PA14</text>
<text x="45.6" y="145.6">D2</text>
<text x="95.8" y="144.4">PB5</text>
<text x="95.8" y="146.9">PB6</text>
<text x="95.8" y="149.5">PB7</text>
<text x="115.2" y="144.4">PA15</text>
<text x="95.8" y="152">PB8</text>
<text x="95.8" y="154.5">PB9</text>
<text x="95.8" y="157.1">PB10</text>
<text x="95.8" y="159.6">PB11</text>
<text x="95.8" y="162.2">PB12</text>
<text x="95.8" y="164.7">PB13</text>
<text x="95.8" y="167.2">PB14</text>
<text x="95.8" y="169.8">PB15</text>
<text x="108.8" y="173.5" transform="rotate(-90 108.8 173.5)">VSS</text>
<text x="111.4" y="173.5" transform="rotate(-90 111.4 173.5)">VSSA</text>
</g>
<g font-size="1.7" fill="#0000c2">
<text x="41.9" y="123.6">Connect</text>
<text x="41.9" y="125.5">For</text>
<text x="45.9" y="125.5">Bootloader</text>
<text x="50.2" y="123.6">Jumper</text>
</g>
<g font-size="1.4" fill="#006464">
<text x="23.6" y="29.4" transform="rotate(-90 23.6 29.4)">TP2</text>
<text x="23.6" y="25.6" transform="rotate(-90 23.6 25.6)">TP1</text>
<text x="23.6" y="33.3" transform="rotate(-90 23.6 33.3)">TP3</text>
<text x="193" y="41.4">C14</text>
<text x="229.8" y="41.4">C15</text>
<text x="193.2" y="46.1">1uF</text>
<text x="230" y="46.1">1uF</text>
<text x="55.8" y="59.2">C1</text>
<text x="60.9" y="59.2">C2</text>
<text x="66" y="59.2">C3</text>
<text x="72.4" y="59.2">C4</text>
<text x="77.4" y="59.2">C6</text>
<text x="82.5" y="59.2">C7</text>
<text x="90.1" y="59.2">C8</text>
<text x="95.2" y="59.2">C10</text>
<text x="101.6" y="59.2">C11</text>
<text x="106.6" y="59.2">C12</text>
<text x="56" y="63.9">0.1uF</text>
<text x="61.1" y="63.9">0.1uF</text>
<text x="66.2" y="63.9">4.7uF</text>
<text x="72.5" y="63.9">0.1uF</text>
<text x="77.6" y="63.9">0.1uF</text>
<text x="82.7" y="63.9">4.7uF</text>
<text x="90.3" y="63.9">10nF</text>
<text x="95.4" y="63.9">1uF</text>
<text x="101.7" y="63.9">0.1uF</text>
<text x="106.8" y="63.9">4.7uF</text>
<text x="187.9" y="94.7">0.1uF</text>
<text x="187.9" y="93.4">C16</text>
<text x="54.6" y="97.3">C13</text>
<text x="54.7" y="102">0.1uF</text>
<text x="179.2" y="97.3">U3</text>
<text x="206.7" y="106">120</text>
<text x="207.2" y="104.1">R4</text>
<text x="187.4" y="114.3">MCP2551-I-SN</text>
<text x="21.6" y="125.2">C5</text>
<text x="36.8" y="125.2">C9</text>
<text x="59.3" y="124.7" transform="rotate(-90 59.3 124.7)">510</text>
<text x="61.2" y="124.3" transform="rotate(-90 61.2 124.3)">R1</text>
<text x="21.7" y="129.9">18pF</text>
<text x="36.9" y="129.9">18pF</text>
<text x="28.9" y="140.6">120</text>
<text x="29.4" y="142.5">R2</text>
<text x="28.9" y="144.4">120</text>
<text x="29.4" y="146.3">R3</text>
</g>
<g font-size="1.1" fill="#006464">
<text x="36.8" y="23.5">+5V</text>
<text x="24.7" y="26.9" transform="rotate(-90 24.7 26.9)">TestPoint</text>
<text x="24.7" y="34.5" transform="rotate(-90 24.7 34.5)">TestPoint</text>
<text x="54" y="33.4">+3.3V</text>
<text x="191.7" y="31.3">+5V</text>
<text x="228" y="30.8">+3.3V</text>
<text x="270.5" y="35.2">+5V</text>
<text x="261" y="75.3">+3.3V</text>
<text x="52.8" y="89.3">+3.3V</text>
<text x="185.4" y="88.5">+5V</text>
<text x="38.8" y="114.9">+3.3V</text>
</g>
</svg>
